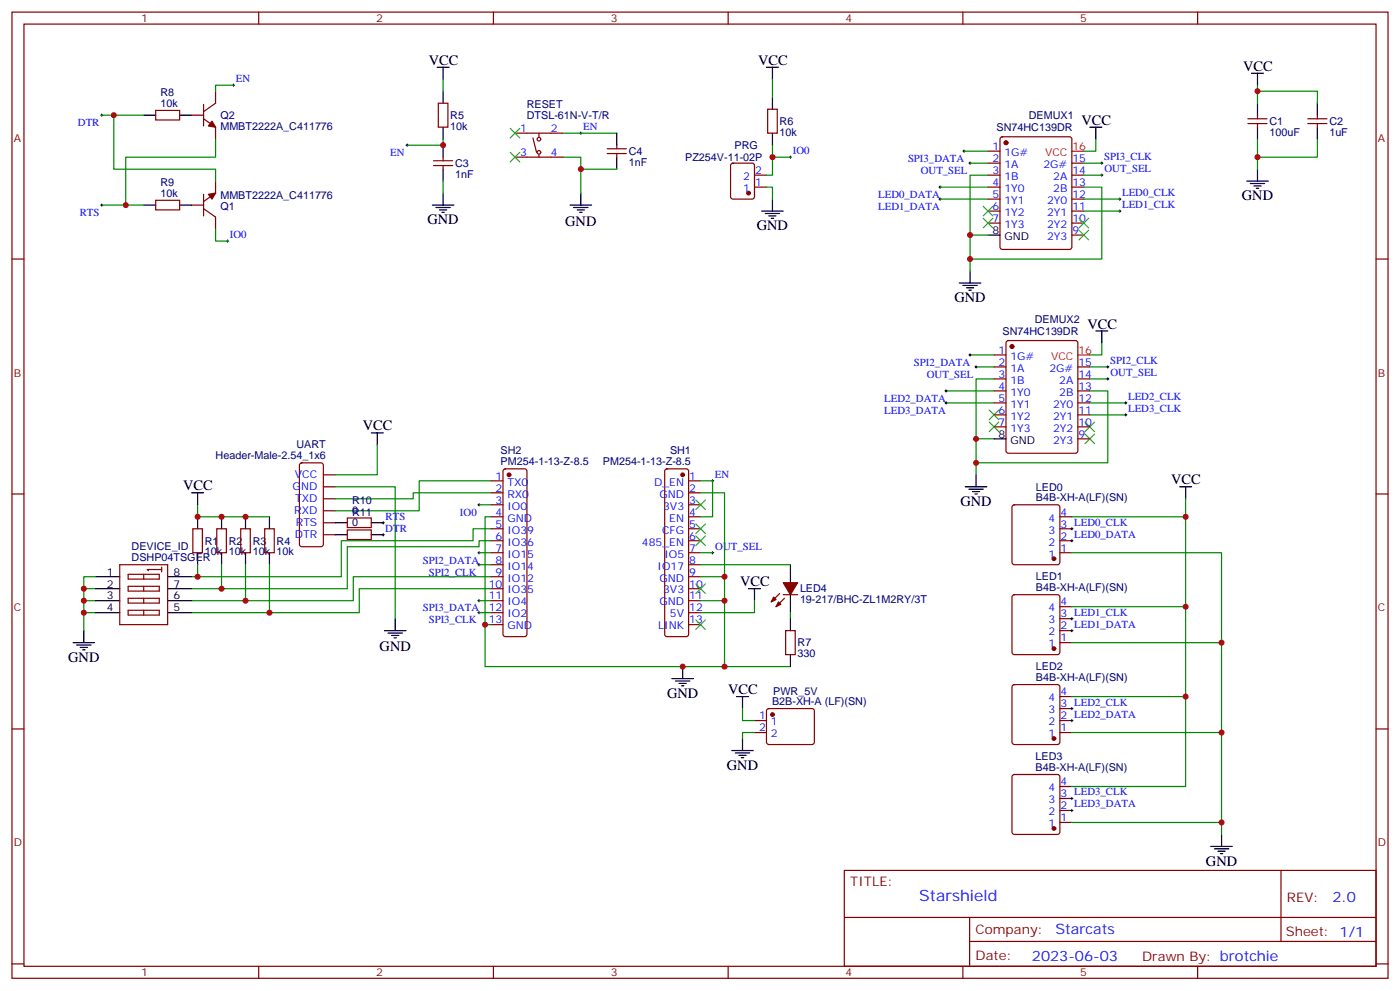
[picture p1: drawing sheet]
<svg xmlns="http://www.w3.org/2000/svg" width="412mm" height="292mm" viewBox="0 0 412 292" stroke-linecap="round" stroke-linejoin="round" font-family="sans-serif">
<g fill="none" stroke="#870000" stroke-width=".35">
<path d="M3.5 3.6h405.4v284.3h-405.4zM7.1 7.1h398.2v277.3h-398.2zM76.2 3.6v3.5M145.3 3.6v3.5M214.5 3.6v3.5M283.6 3.6v3.5M352.8 3.6v3.5M45.9 32.5h7v2.8h-7zM56.4 33.9h3.6M60 30.7v6.4M60 35l3.5 2.4v3.6M63.5 26.8v3.6l-3.5 2.4"/>
<path d="M129.1 30.4h2.8v7h-2.8zM151.7 39.2h14.1M158.7 39.2v1.1M226.1 32.1h2.9v7.1h-2.9zM367.6 36.4h5.6M367.6 35h5.6M370.4 33.9v1.1M370.4 36.4v1M385.2 36.4h5.7M385.2 35h5.7M388.1 33.9v1.1M388.1 36.4v1"/>
<path d="M45.9 58.9h7v2.9h-7zM60 57.2v6.3M63.5 53.3v3.5l-3.5 2.5M127.7 48.7h5.6M127.7 47.3h5.6M130.5 46.2v1.1M130.5 48.7v1.1M151.7 46.2h14.1M157 40.6l1 4.2M158.7 45.5v.7M178.9 45.2h5.6M178.9 43.8h5.6"/>
<path d="M181.7 42.7v1.1M181.7 45.2v1M215.4 48.2l.5-.2h5.6l.7 .4v9.5l-.4 .6-5.9 .1-.7-.5v-9.4zM222.2 51.5h3.6M222.2 55.1h3.6M291 44.5h3.6M291 48h3.6M291 51.5h3.6M291 55.1h3.6M291 58.6h3.6M294.8 40.5l.5-.2h19.7l.7 .4v32l-.4 .7h-20l-.7-.4v-32zM315.7 48h3.6"/>
<path d="M315.7 51.5h3.6M315.7 55.1h3.6M315.7 58.6h3.6M3.5 76.2h3.6M56.4 60.4h3.6M60 61.4l3.5 2.5v3.5M291 62.1h3.6M291 65.7h3.6M315.7 62.1h3.6M315.7 65.7h3.6M315.7 69.2h3.6M405.3 76.2h3.6"/>
<path d="M292.8 104.5h3.5M292.8 108h3.5M292.8 111.5h3.5M292.8 115h3.5M292.8 118.6h3.5M296.6 100.4l.4-.2h19.8l.6 .5 .1 32-.5 .6-20 .1-.6-.5-.1-32zM317.5 108h3.5M317.5 111.5h3.5M317.5 115h3.5M317.5 118.6h3.5M88.4 136.4l.5-.2h5.6l.7 .4v23.6l-.4 .6-5.9 .1-.7-.5v-23.5zM95.2 139.7h3.6"/>
<path d="M148.4 138.2l.5-.2h5.6l.5 .2 .2 .5v48l-.2 .5-.5 .2h-5.6l-.5-.3-.2-.4v-48zM196 138.2l.5-.2h5.6l.5 .2 .2 .5v48l-.2 .5-.5 .2h-5.6l-.5-.3-.2-.4v-48zM292.8 122.1h3.5M292.8 125.6h3.5M317.5 122.1h3.5M317.5 125.6h3.5M317.5 129.2h3.5M3.5 145.4h3.6M56.8 155.6h2.8v7.1h-2.8zM63.9 155.6h2.8v7.1h-2.8zM70.9 155.6h2.8v7.1h-2.8zM78 155.6h2.8v7.1h-2.8z"/>
<path d="M95.2 143.3h3.6M95.2 146.8h3.6M95.2 150.3h3.6M95.2 153.8h3.6M95.2 157.4h3.6M102.3 152.4h7.1v2.9h-7.1zM102.3 156h7.1v2.8h-7.1zM144.6 141.5h3.6M144.6 145h3.6M144.6 148.6h3.6M144.6 152.1h3.6M144.6 155.6h3.6"/>
<path d="M144.6 159.1h3.6M202.8 141.5h3.6M202.8 145h3.6M202.8 148.6h3.6M202.8 152.1h3.6M202.8 155.6h3.6M202.8 159.1h3.6M298.3 148.8l.5-.2h12.7l.5 .2 .2 .5v16.2l-.2 .5-.5 .2h-12.7l-.5-.2-.2-.5v-16.2zM312.2 152.1h3.5M312.2 155.6h3.5M312.2 159.1h3.5M405.3 145.4h3.6"/>
<path d="M35.3 166.2h14.1v17.6h-14.1zM37.7 169h9.2v1.4h-9.2zM37.7 172.5h9.2v1.5h-9.2zM37.7 176.1h9.2v1.4h-9.2zM37.7 179.6h9.2v1.4h-9.2zM42.3 169v1.4M42.3 172.5v1.5M42.3 176.1v1.4M42.3 179.6v1.4M47.6 167.6h-4.2l.3 .4M47.6 166.9v1.4M144.6 162.7h3.6"/>
<path d="M144.6 166.2h3.6M144.6 169.7h3.6M144.6 173.2h3.6M144.6 176.8h3.6M202.8 162.7h3.6M202.8 166.2h3.6M202.8 169.7h3.6M202.8 173.2h3.6M202.8 176.8h3.6M229.7 174.7l-2.5 2.4M230.7 175h4.2M231.1 176.1l-2.5 2.4"/>
<path d="M298.3 175.2l.5-.2h12.7l.5 .2 .2 .5v16.2l-.2 .5-.5 .3h-12.7l-.5-.3-.2-.5v-16.2zM312.2 162.7h3.5M312.2 178.5h3.5M144.6 180.3h3.6M144.6 183.8h3.6M202.8 180.3h3.6M202.8 183.8h3.6M231.4 185.6h2.8v7.1h-2.8zM312.2 189.1h3.5M312.2 185.6h3.5M312.2 182.1h3.5M3.5 214.5h3.6"/>
<path d="M222.2 212.1h3.6M222.2 215.6h3.6M226 208.7l.5-.2h12.7l.5 .2 .2 .5-.1 9.5-.6 .4-13-.1-.4-.6v-9.2zM298.3 201.7l.5-.2h12.7l.5 .2 .2 .5v16.2l-.2 .5-.5 .2h-12.7l-.5-.2-.2-.5v-16.2zM312.2 212.1h3.5M312.2 215.6h3.5M312.2 208.5h3.5M312.2 205h3.5M405.3 214.5h3.6M298.3 228.1l.5-.2h12.7l.5 .2 .2 .5v16.3l-.2 .5-.5 .2h-12.7l-.5-.3-.2-.4v-16.3zM312.2 238.5h3.5M312.2 235h3.5"/>
<path d="M312.2 231.5h3.5M248.7 256.2h156.6v28.2h-156.6zM312.2 242h3.5M377.3 256.2v20.9M248.7 270h156.5M285.6 277.1h119.6M285.6 270v14.1M3.5 283.7h3.6M76.2 284.4v3.5M145.3 284.4v3.5M214.5 284.4v3.5M283.6 284.4v3.5"/>
<path d="M352.8 284.4v3.5M405.3 283.7h3.6"/>
<circle cx="158.7" cy="44.8" r=".53"/>
<circle cx="158.7" cy="41" r=".53"/>
</g>
<g fill="#870000" stroke="#870000" stroke-width=".35">
<path d="M230.7 171.5h4.2l-2.1 3.5z"/>
<path d="M227.9 175.7l.7 .7-1.4 .7z"/>
<path d="M229.3 177.1l.7 .7-1.4 .7z"/>
<path d="M61.4 57.2l2.1-.4-1.1 1.8z"/>
<path d="M62.4 35.7l1.1 1.7-2.1-.3z"/>
<circle cx="149.9" cy="139.7" r=".53"/>
<circle cx="201.1" cy="139.7" r=".53"/>
<circle cx="227.5" cy="210.3" r=".53"/>
<circle cx="310.4" cy="217.3" r=".53"/>
<circle cx="310.4" cy="243.8" r=".53"/>
<circle cx="310.4" cy="164.4" r=".53"/>
<circle cx="310.4" cy="190.9" r=".53"/>
<circle cx="296.3" cy="42" r=".53"/>
<circle cx="298.1" cy="102" r=".53"/>
<circle cx="220.5" cy="56.8" r=".53"/>
</g>
<g fill="none" stroke="#000" stroke-width=".35">
<path d="M128.8 19.8h3.5M130.5 19.8v3.5M225.8 19.8h3.5M227.5 19.8v3.5M42.3 33.9h3.6M52.9 33.9h3.5M130.5 26.8v3.6M130.5 37.4v3.6M181.7 39.2v3.5M227.5 28.6v3.5M227.5 39.2v3.5M321 37.4h3.6"/>
<path d="M322.8 37.4v3.6M368.7 21.6h3.5M370.4 21.6v3.5M370.4 30.4v3.5M370.4 37.4v3.6M388.1 30.4v3.5M388.1 37.4v3.6M130.5 42.7v3.5M130.5 49.8v3.5M130.5 56.8v3.6M171.1 56.8v3.6M181.7 46.2v3.6"/>
<path d="M227.5 58.6v3.5M367.2 53.3h6.4M368.3 54h4.2M369.4 54.7h2.1M370.1 55.4h.7M370.4 49.8v3.5M42.3 60.4h3.6M52.9 60.4h3.5M127.4 60.4h6.3M128.4 61.1h4.2M129.5 61.8h2.1M130.2 62.5h.7"/>
<path d="M167.9 60.4h6.4M169 61.1h4.2M170 61.8h2.2M170.7 62.5h.7M224.4 62.1h6.3M225.4 62.8h4.3M226.5 63.5h2.1M227.2 64.2h.7M285.8 79.8v3.5M291 69.2h3.6M282.6 83.3h6.3M283.6 84h4.3"/>
<path d="M284.7 84.7h2.1M285.4 85.4h.7M322.8 97.4h3.5M324.6 97.4v3.5M109.4 127.4h3.5M111.1 127.4v3.5M287.5 139.7v3.6M292.8 129.2h3.5M56.4 145h3.6M58.2 145v3.6M58.2 152.1v3.5M65.3 152.1v3.5"/>
<path d="M72.3 152.1v3.5M79.4 152.1v3.5M98.8 153.8h3.5M98.8 157.4h3.5M109.4 153.8h3.5M109.4 157.4h3.5M284.3 143.3h6.4M285.4 144h4.2M286.5 144.7h2.1M287.2 145.4h.7M347.5 143.3h3.5M349.2 143.3v3.5"/>
<path d="M28.2 173.2h7.1M28.2 169.7h7.1M28.2 176.8h7.1M49.4 173.2h7M49.4 169.7h7M49.4 176.8h7M58.2 162.7v3.5M65.3 162.7v3.5M72.3 162.7v3.5M79.4 162.7v3.5M220.5 173.2h3.5M222.2 173.2v3.6"/>
<path d="M232.8 166.2v5.3M232.8 175v5.3M21.5 189.1h6.4M22.6 189.8h4.2M23.6 190.5h2.2M24.3 191.2h.7M24.7 185.6v3.5M28.2 180.3h7.1M49.4 180.3h7M113.2 185.6h6.4M114.3 186.3h4.2M115.4 187h2.1"/>
<path d="M116.1 187.7h.7M116.4 182.1v3.5M197.9 199.7h6.4M201.1 196.2v3.5M232.8 182.1v3.5M232.8 192.7v3.5M199 200.4h4.2M200 201.1h2.1M200.7 201.8h.7M217 205h3.5M218.7 205v3.5M218.7 217.3v3.6"/>
<path d="M215.5 220.9h6.4M216.6 221.6h4.2M217.7 222.3h2.1M218.4 223h.7M356.7 249.1h6.3M357.7 249.8h4.2M358.8 250.5h2.1M359.5 251.2h.7M359.8 245.6v3.5"/>
</g>
<g fill="none" stroke="#008700" stroke-width=".35">
<path d="M30 33.9h12.3M33.5 33.9v15.9h30v3.5M68.8 25.1h-5.3v1.7M130.5 23.3v3.5M165.8 39.2h15.9M227.5 23.3v5.3M370.4 26.8h17.7v3.6M370.4 25.1v5.3M63.5 41v5.2h-26.5v14.2M130.5 41v1.7h-10.6M130.5 53.3v3.5M165.8 46.2h5.3v10.6"/>
<path d="M171.1 49.8h10.6M225.8 55.1h1.7v3.5M227.5 42.7v3.5h5.3M227.5 46.2v5.3h-1.7M276.9 55.1h14.1M276.9 58.6h14.1M284 44.5h7M285.8 48h5.2M291 51.5h-5.2v17.7M319.3 55.1h5.3v21.1h-38.8M319.3 48h5.3M319.3 51.5h5.3"/>
<path d="M319.3 58.6h10.5M322.8 41v3.5h-3.5M370.4 41v8.8M388.1 41v5.2h-17.7M30 60.4h12.3M63.5 67.4v3.5h3.5M291 69.2h-5.2v10.6M319.3 62.1h10.5M278.7 118.6h14.1M278.7 115h14.1M285.8 104.5h7M287.5 108h5.3"/>
<path d="M292.8 111.5h-5.3v17.7M321 115h5.3v21.2h-38.8M321 118.6h10.6M321 108h5.3M321 111.5h5.3M324.6 100.9v3.6h-3.6M111.1 130.9v8.8h-12.3M292.8 129.2h-5.3v10.5M321 122.1h10.6M58.2 148.6v3.5h21.2M98.8 143.3h17.6v38.8M141.1 148.6h3.5"/>
<path d="M144.6 145h-22.9v1.8h-22.9M144.6 141.5h-21.1v8.8h-24.7M144.6 155.6h-5.3v3.5h-38.8v10.6h-44.1M144.6 159.1h-3.5v1.8h-38.8v12.3h-45.9M144.6 152.1h-1.7v31.7M206.4 145h7v51.2h-70.5v-12.4h1.7M206.4 141.5h3.5v10.6h-3.5M349.2 146.8v5.3h-33.5M349.2 152.1v26.4h-33.5M24.7 173.2h3.5M24.7 176.8h3.5M28.2 169.7h-3.5v15.9"/>
<path d="M58.2 166.2v3.5M65.3 166.2v7M72.3 166.2v10.6M79.4 166.2v14.1M141.1 176.8h3.5M141.1 162.7h3.5M141.1 166.2h3.5M144.6 169.7h-40.5v7.1h-47.7M144.6 173.2h-38.8v7.1h-49.4M206.4 176.8h7M206.4 169.7h7M206.4 162.7h3.5"/>
<path d="M206.4 166.2h26.4M222.2 176.8v3.5h-15.8M315.7 162.7h44.1v26.4M349.2 178.5v26.5h-33.5M24.7 180.3h3.5M141.1 180.3h3.5M213.4 196.2h19.4M232.8 180.3v1.8M315.7 189.1h44.1v26.5M218.7 208.5v3.6h3.5M222.2 215.6h-3.5v1.7M315.7 215.6h44.1v26.4"/>
<path d="M349.2 205v26.5h-33.5M315.7 242h44.1v3.6"/>
</g>
<path d="M315.7 44.5h3.6M317.5 104.5h3.5" fill="none" stroke="#f00" stroke-width=".35"/>
<g fill="none" stroke="#000" stroke-width=".29">
<path d="M29.6 33.9h.7M30 33.5v.8M68.4 25.1h.7M68.8 24.7v.7M170.7 39.2h.7M171.1 38.8v.7M119.6 42.7h.7M119.9 42.4v.7M232.5 46.2h.7M232.8 45.9v.7M276.6 55.1h.7M276.6 58.6h.7"/>
<path d="M276.9 54.7v.7M276.9 58.2v.7M283.6 44.5h.7M284 44.1v.7M285.4 48h.7M285.8 47.7v.7M324.2 48h.7M324.2 51.5h.7M324.6 47.7v.7M324.6 51.2v.7M329.5 58.6h.7M329.8 58.2v.7"/>
<path d="M29.6 60.4h.7M30 60v.7M66.7 70.9h.7M67 70.6v.7M329.5 62.1h.7M329.8 61.8v.7M278.3 118.6h.7M278.3 115h.7M278.7 114.7v.7M278.7 118.2v.7M285.4 104.5h.7M285.8 104.1v.7"/>
<path d="M287.2 108h.7M287.5 107.6v.7M326 111.5h.7M326 108h.7M326.3 107.6v.7M326.3 111.2v.7M331.3 118.6h.7M331.6 118.2v.7M331.3 122.1h.7M331.6 121.7v.7M112.5 157.4h.7M112.5 153.8h.7"/>
<path d="M112.9 153.5v.7M112.9 157v.7M140.8 148.6h.7M141.1 148.2v.7M209.5 141.5h.8M209.9 141.1v.8M315.4 155.6h.7M315.4 159.1h.7M315.7 155.3v.7M315.7 158.8v.7M140.8 176.8h.7M140.8 162.7h.7"/>
<path d="M140.8 166.2h.7M141.1 162.3v.7M141.1 165.8v.7M141.1 176.4v.7M141.1 180v.7M209.5 162.7h.8M209.9 162.3v.7M140.8 180.3h.7M315.4 182.1h.7M315.4 185.6h.7M315.7 181.7v.7M315.7 185.2v.7"/>
<path d="M315.4 208.5h.7M315.4 212.1h.7M315.7 208.2v.7M315.7 211.7v.7M315.4 235h.7M315.4 238.5h.7M315.7 234.6v.7M315.7 238.2v.7"/>
</g>
<g fill="none" stroke="#3c3" stroke-width=".35">
<path d="M150.3 37.8l2.8 2.8M153.1 37.8l-2.8 2.8M150.3 44.8l2.8 2.9M153.1 44.8l-2.8 2.9M289.6 60.7l2.9 2.8M289.6 64.2l2.9 2.9M292.5 60.7l-2.9 2.8M292.5 64.2l-2.9 2.9M317.9 67.8l2.8 2.8M317.9 64.2l2.8 2.9M320.7 67.8l-2.8 2.8M320.7 64.2l-2.8 2.9"/>
<path d="M291.4 124.2l2.8 2.8M291.4 120.7l2.8 2.8M294.2 124.2l-2.8 2.8M294.2 120.7l-2.8 2.8M319.6 124.2l2.8 2.8M319.6 127.7l2.8 2.9M322.4 124.2l-2.8 2.8M322.4 127.7l-2.8 2.9M205 147.1l2.8 2.9M205 154.2l2.8 2.8M205 157.7l2.8 2.8M207.8 147.1l-2.8 2.9"/>
<path d="M207.8 154.2l-2.8 2.8M207.8 157.7l-2.8 2.8M205 171.8l2.8 2.9M207.8 171.8l-2.8 2.9M205 182.4l2.8 2.8M207.8 182.4l-2.8 2.8"/>
</g>
<g fill="#c00">
<circle cx="58.2" cy="169.7" r=".88"/>
<circle cx="65.3" cy="173.2" r=".88"/>
<circle cx="72.3" cy="176.8" r=".88"/>
<circle cx="79.4" cy="180.3" r=".88"/>
<circle cx="58.2" cy="152.1" r=".88"/>
<circle cx="65.3" cy="152.1" r=".88"/>
<circle cx="72.3" cy="152.1" r=".88"/>
<circle cx="285.8" cy="69.2" r=".88"/>
<circle cx="285.8" cy="76.2" r=".88"/>
<circle cx="287.5" cy="136.2" r=".88"/>
<circle cx="287.5" cy="129.2" r=".88"/>
<circle cx="349.3" cy="152.1" r=".88"/>
<circle cx="349.3" cy="178.5" r=".88"/>
<circle cx="359.8" cy="242" r=".88"/>
<circle cx="359.8" cy="215.6" r=".88"/>
<circle cx="359.8" cy="189.1" r=".88"/>
<circle cx="349.3" cy="205" r=".88"/>
<circle cx="24.7" cy="180.3" r=".88"/>
<circle cx="24.7" cy="176.8" r=".88"/>
<circle cx="24.7" cy="173.2" r=".88"/>
<circle cx="213.4" cy="176.8" r=".88"/>
<circle cx="213.4" cy="169.7" r=".88"/>
<circle cx="201.1" cy="196.2" r=".88"/>
<circle cx="142.9" cy="183.8" r=".88"/>
<circle cx="213.4" cy="196.2" r=".88"/>
<circle cx="37" cy="60.4" r=".88"/>
<circle cx="33.5" cy="33.9" r=".88"/>
<circle cx="130.5" cy="42.7" r=".88"/>
<circle cx="370.4" cy="46.2" r=".88"/>
<circle cx="370.4" cy="26.8" r=".88"/>
<circle cx="227.5" cy="46.2" r=".88"/>
<circle cx="171.1" cy="49.8" r=".88"/>
</g>
<text font-size="4.6" fill="#00f" x="270.8" y="265.2">Starshield</text>
<g font-size="4.2">
<text x="126.3" y="19.1">VCC</text>
<text x="223.3" y="19.1">VCC</text>
<text x="366.2" y="20.8">VCC</text>
<text x="318.6" y="36.7">VCC</text>
<text x="365.8" y="58.9">GND</text>
<text x="125.9" y="66">GND</text>
<text x="166.5" y="66.4">GND</text>
<text x="223" y="67.8">GND</text>
<text x="281.2" y="88.9">GND</text>
<text x="320.3" y="96.7">VCC</text>
<text x="106.9" y="126.7">VCC</text>
<text x="345" y="142.6">VCC</text>
<text x="54" y="144.3">VCC</text>
<text x="282.9" y="148.9">GND</text>
<text x="218" y="172.5">VCC</text>
<text x="111.8" y="191.7">GND</text>
<text x="20.1" y="194.8">GND</text>
<text x="196.5" y="205.4">GND</text>
<text x="214.5" y="204.3">VCC</text>
<text x="214.1" y="226.5">GND</text>
<text x="355.2" y="254.7">GND</text>
</g>
<g font-size="4.2" fill="#00f">
<text x="392.5" y="265.4">2.0</text>
<text x="310.9" y="275">Starcats</text>
<text x="304" y="282.8">2023-06-03</text>
</g>
<g font-size="3.9" fill="#800">
<text x="250.5" y="260.7">TITLE:</text>
<text x="379.1" y="265.4">REV:</text>
<text x="287.4" y="274.9">Company:</text>
<text x="378.7" y="275.6">Sheet: 1/1</text>
<text x="287.4" y="282.6">Date:</text>
<text x="336.4" y="282.7">Drawn By: brotchie</text>
</g>
<g font-size="3.2" fill="#800">
<text x="41.6" y="6.6">1</text>
<text x="110.8" y="6.6">2</text>
<text x="179.9" y="6.6">3</text>
<text x="249.1" y="6.6">4</text>
<text x="318.2" y="6.6">5</text>
<text x="4.1" y="41.7">A</text>
<text x="405.9" y="41.7">A</text>
<text x="4.1" y="110.8">B</text>
<text x="405.9" y="110.8">B</text>
<text x="4.1" y="180">C</text>
<text x="405.9" y="180">C</text>
<text x="4.1" y="249.1">D</text>
<text x="405.9" y="249.1">D</text>
<text x="41.6" y="287.4">1</text>
<text x="110.8" y="287.4">2</text>
<text x="179.9" y="287.4">3</text>
<text x="249.1" y="287.4">4</text>
<text x="318.2" y="287.4">5</text>
</g>
<g font-size="3.2" fill="#000080">
<text x="47.3" y="28.2">R8</text>
<text x="47.3" y="31.4">10k</text>
<text x="64.9" y="35">Q2</text>
<text x="132.6" y="35.1">R5</text>
<text x="155.2" y="34.9">DTSL-61N-V-T/R</text>
<text x="155.2" y="31.8">RESET</text>
<text x="303.1" y="35">DEMUX1</text>
<text x="64.9" y="38.3">MMBT2222A_C411776</text>
<text x="132.6" y="38.2">10k</text>
<text x="229.7" y="40">10k</text>
<text x="229.7" y="36.8">R6</text>
<text x="293.5" y="38.6">SN74HC139DR</text>
<text x="373.9" y="40">100uF</text>
<text x="373.9" y="36.8">C1</text>
<text x="391.6" y="40">1uF</text>
<text x="391.6" y="36.8">C2</text>
<text x="185.2" y="45.6">C4</text>
<text x="201.8" y="47.4">PZ254V-11-02P</text>
<text x="216.4" y="43.8">PRG</text>
<text x="134.1" y="52.3">1nF</text>
<text x="134.1" y="49.2">C3</text>
<text x="185.2" y="48.8">1nF</text>
<text x="47.3" y="57.9">10k</text>
<text x="47.3" y="54.7">R9</text>
<text x="64.9" y="58.5">MMBT2222A_C411776</text>
<text x="64.9" y="61.7">Q1</text>
<text x="304.8" y="95">DEMUX2</text>
<text x="295.3" y="98.5">SN74HC139DR</text>
<text x="87.3" y="132">UART</text>
<text x="63.5" y="135.1">Header-Male-2.54_1x6</text>
<text x="147.5" y="136.9">PM254-1-13-Z-8.5</text>
<text x="147.5" y="133.7">SH2</text>
<text x="177.6" y="136.9">PM254-1-13-Z-8.5</text>
<text x="197.4" y="133.7">SH1</text>
<text x="103.7" y="148.3">R10</text>
<text x="305.2" y="147.5">B4B-XH-A(LF)(SN)</text>
<text x="305.2" y="144.4">LED0</text>
<text x="103.7" y="151.4">0</text>
<text x="103.7" y="154.9">0</text>
<text x="103.7" y="151.8">R11</text>
<text x="38.8" y="161.9">DEVICE_ID</text>
<text x="60.3" y="160.3">R1</text>
<text x="67.4" y="160.3">R2</text>
<text x="74.4" y="160.3">R3</text>
<text x="81.5" y="160.3">R4</text>
<text x="38.8" y="165">DSHP04TSGER</text>
<text x="60.3" y="163.4">10k</text>
<text x="67.4" y="163.4">10k</text>
<text x="74.4" y="163.4">10k</text>
<text x="81.5" y="163.4">10k</text>
<text x="305.2" y="174">B4B-XH-A(LF)(SN)</text>
<text x="305.2" y="170.8">LED1</text>
<text x="235.7" y="177.6">19-217/BHC-ZL1M2RY/3T</text>
<text x="235.7" y="174.4">LED4</text>
<text x="234.9" y="190.2">R7</text>
<text x="234.9" y="193.4">330</text>
<text x="305.2" y="197.3">LED2</text>
<text x="305.2" y="200.4">B4B-XH-A(LF)(SN)</text>
<text x="227.4" y="207.5">B2B-XH-A (LF)(SN)</text>
<text x="227.8" y="204.4">PWR_5V</text>
<text x="305.1" y="226.9">B4B-XH-A(LF)(SN)</text>
<text x="305.1" y="223.7">LED3</text>
</g>
<g font-size="3.2" fill="#00f">
<text x="69.5" y="24.2">EN</text>
<text x="23" y="37.1">DTR</text>
<text x="153.2" y="38.8">1</text>
<text x="162.3" y="38.8">2</text>
<text x="171.8" y="38.3">EN</text>
<text x="114.9" y="45.9">EN</text>
<text x="153.2" y="45.9">3</text>
<text x="162.3" y="45.9">4</text>
<text x="233.5" y="45.4">IO0</text>
<text x="267.5" y="47.7">SPI3_DATA</text>
<text x="292.4" y="44.1">1</text>
<text x="292.4" y="47.7">2</text>
<text x="295.9" y="45.9">1G#</text>
<text x="315.9" y="47.7">15</text>
<text x="325.3" y="47.1">SPI3_CLK</text>
<text x="218.9" y="53">2</text>
<text x="222.4" y="51.2">2</text>
<text x="271.2" y="51.2">OUT_SEL</text>
<text x="292.4" y="51.2">3</text>
<text x="295.9" y="49.4">1A</text>
<text x="295.9" y="53">1B</text>
<text x="307.4" y="49.4">2G#</text>
<text x="310.2" y="53">2A</text>
<text x="315.9" y="51.2">14</text>
<text x="325.4" y="50.7">OUT_SEL</text>
<text x="218.9" y="56.5">1</text>
<text x="222.4" y="54.7">1</text>
<text x="258.7" y="58.2">LED0_DATA</text>
<text x="292.4" y="54.7">4</text>
<text x="292.4" y="58.2">5</text>
<text x="295.9" y="56.5">1Y0</text>
<text x="310.2" y="56.5">2B</text>
<text x="315.9" y="58.2">12</text>
<text x="315.9" y="54.7">13</text>
<text x="330.6" y="57.7">LED0_CLK</text>
<text x="23.5" y="63.5">RTS</text>
<text x="258.7" y="61.8">LED1_DATA</text>
<text x="292.4" y="61.8">6</text>
<text x="292.4" y="65.3">7</text>
<text x="295.9" y="60">1Y1</text>
<text x="295.9" y="63.5">1Y2</text>
<text x="308.4" y="63.5">2Y1</text>
<text x="308.4" y="60">2Y0</text>
<text x="315.9" y="65.3">10</text>
<text x="315.9" y="61.8">11</text>
<text x="330.6" y="61.2">LED1_CLK</text>
<text x="67.7" y="70.1">IO0</text>
<text x="295.9" y="67.1">1Y3</text>
<text x="308.4" y="70.6">2Y3</text>
<text x="308.4" y="67.1">2Y2</text>
<text x="315.9" y="68.8">9</text>
<text x="269.2" y="107.6">SPI2_DATA</text>
<text x="294.1" y="104.1">1</text>
<text x="294.1" y="107.6">2</text>
<text x="297.6" y="105.9">1G#</text>
<text x="317.7" y="107.6">15</text>
<text x="327" y="107.1">SPI2_CLK</text>
<text x="273" y="111.2">OUT_SEL</text>
<text x="294.1" y="111.2">3</text>
<text x="297.6" y="109.4">1A</text>
<text x="297.6" y="112.9">1B</text>
<text x="309.1" y="109.4">2G#</text>
<text x="312" y="112.9">2A</text>
<text x="317.7" y="111.2">14</text>
<text x="327.1" y="110.6">OUT_SEL</text>
<text x="260.5" y="118.2">LED2_DATA</text>
<text x="294.1" y="114.7">4</text>
<text x="294.1" y="118.2">5</text>
<text x="297.6" y="116.5">1Y0</text>
<text x="297.6" y="120">1Y1</text>
<text x="310.2" y="120">2Y0</text>
<text x="312" y="116.5">2B</text>
<text x="317.7" y="118.2">12</text>
<text x="317.7" y="114.7">13</text>
<text x="332.3" y="117.7">LED2_CLK</text>
<text x="260.5" y="121.7">LED3_DATA</text>
<text x="294.1" y="121.7">6</text>
<text x="294.1" y="125.3">7</text>
<text x="297.6" y="123.5">1Y2</text>
<text x="310.2" y="123.5">2Y1</text>
<text x="317.7" y="125.3">10</text>
<text x="317.7" y="121.7">11</text>
<text x="332.3" y="121.2">LED3_CLK</text>
<text x="297.6" y="127">1Y3</text>
<text x="310.2" y="130.6">2Y3</text>
<text x="310.2" y="127">2Y2</text>
<text x="317.7" y="128.8">9</text>
<text x="86.9" y="140.8">VCC</text>
<text x="146" y="141.1">1</text>
<text x="149.5" y="142.9">TX0</text>
<text x="192.7" y="142.9">D_EN</text>
<text x="203" y="141.1">1</text>
<text x="210.6" y="140.6">EN</text>
<text x="86.2" y="144.3">GND</text>
<text x="86.9" y="147.8">TXD</text>
<text x="146" y="144.7">2</text>
<text x="146" y="148.2">3</text>
<text x="149.5" y="146.4">RX0</text>
<text x="149.5" y="150">IO0</text>
<text x="194.3" y="146.4">GND</text>
<text x="195.3" y="150">3V3</text>
<text x="203" y="144.7">2</text>
<text x="203" y="148.2">3</text>
<text x="86.7" y="151.4">RXD</text>
<text x="87.2" y="154.9">RTS</text>
<text x="113.6" y="153">RTS</text>
<text x="135.5" y="151.7">IO0</text>
<text x="146" y="151.7">4</text>
<text x="146" y="155.3">5</text>
<text x="149.5" y="153.5">GND</text>
<text x="197.2" y="153.5">EN</text>
<text x="203" y="151.7">4</text>
<text x="203" y="155.3">5</text>
<text x="308.9" y="153.5">4</text>
<text x="312.4" y="155.3">3 LED0_CLK</text>
<text x="312.4" y="151.7">4</text>
<text x="86.9" y="158.4">DTR</text>
<text x="113.5" y="156.5">DTR</text>
<text x="146" y="158.8">6</text>
<text x="149.5" y="157">IO39</text>
<text x="149.5" y="160.5">IO36</text>
<text x="189.1" y="160.5">485_EN</text>
<text x="195" y="157">CFG</text>
<text x="203" y="158.8">6</text>
<text x="210.7" y="161.8">OUT_SEL</text>
<text x="308.9" y="160.5">2</text>
<text x="308.9" y="157">3</text>
<text x="312.4" y="158.8">2 LED0_DATA</text>
<text x="124.6" y="165.8">SPI2_DATA</text>
<text x="146" y="162.3">7</text>
<text x="146" y="165.8">8</text>
<text x="149.5" y="164.1">IO15</text>
<text x="149.5" y="167.6">IO14</text>
<text x="193.7" y="167.6">IO17</text>
<text x="195.7" y="164.1">IO5</text>
<text x="203" y="162.3">7</text>
<text x="203" y="165.8">8</text>
<text x="308.9" y="164.1">1</text>
<text x="312.4" y="162.3">1</text>
<text x="126.3" y="169.4">SPI2_CLK</text>
<text x="144" y="172.9">10</text>
<text x="146" y="169.4">9</text>
<text x="149.5" y="171.1">IO12</text>
<text x="194.3" y="171.1">GND</text>
<text x="203" y="169.4">9</text>
<text x="203" y="172.9">10</text>
<text x="124.6" y="180">SPI3_DATA</text>
<text x="144" y="176.4">11</text>
<text x="144" y="180">12</text>
<text x="149.5" y="174.7">IO35</text>
<text x="149.5" y="178.2">IO4</text>
<text x="194.3" y="178.2">GND</text>
<text x="195.3" y="174.7">3V3</text>
<text x="203" y="176.4">11</text>
<text x="203" y="180">12</text>
<text x="308.9" y="180">4</text>
<text x="312.4" y="178.2">4</text>
<text x="126.3" y="183.5">SPI3_CLK</text>
<text x="144" y="183.5">13</text>
<text x="149.5" y="181.7">IO2</text>
<text x="149.5" y="185.2">GND</text>
<text x="193.9" y="185.2">LINK</text>
<text x="197.4" y="181.7">5V</text>
<text x="203" y="183.5">13</text>
<text x="308.9" y="183.5">3</text>
<text x="312.4" y="185.2">2 LED1_DATA</text>
<text x="312.4" y="181.7">3 LED1_CLK</text>
<text x="308.9" y="190.5">1</text>
<text x="308.9" y="187">2</text>
<text x="312.4" y="188.8">1</text>
<text x="308.9" y="209.9">3</text>
<text x="308.9" y="206.4">4</text>
<text x="312.4" y="208.2">3 LED2_CLK</text>
<text x="312.4" y="204.6">4</text>
<text x="223.6" y="211.7">1</text>
<text x="223.6" y="215.2">2</text>
<text x="227.1" y="213.5">1</text>
<text x="308.9" y="213.5">2</text>
<text x="312.4" y="215.2">1</text>
<text x="312.4" y="211.7">2 LED2_DATA</text>
<text x="227.1" y="217">2</text>
<text x="308.9" y="217">1</text>
<text x="308.9" y="232.9">4</text>
<text x="312.4" y="231.1">4</text>
<text x="308.9" y="239.9">2</text>
<text x="308.9" y="236.4">3</text>
<text x="312.4" y="238.2">2 LED3_DATA</text>
<text x="312.4" y="234.6">3 LED3_CLK</text>
<text x="308.9" y="243.5">1</text>
<text x="312.4" y="241.7">1</text>
</g>
<g font-size="3.2" fill="#f00">
<text x="307.8" y="45.9">VCC</text>
<text x="315.9" y="44.1">16</text>
<text x="309.6" y="105.9">VCC</text>
<text x="317.7" y="104.1">16</text>
</g>
<g font-size="3.2">
<text x="292.4" y="68.8">8</text>
<text x="295.9" y="70.6">GND</text>
<text x="294.1" y="128.8">8</text>
<text x="297.6" y="130.6">GND</text>
<text x="31.5" y="169.4">1</text>
<text x="31.5" y="172.9">2</text>
<text x="51.2" y="169.4">8</text>
<text x="51.2" y="172.9">7</text>
<text x="31.5" y="176.4">3</text>
<text x="31.5" y="180">4</text>
<text x="51.2" y="176.4">6</text>
<text x="51.2" y="180">5</text>
</g>
</svg>
